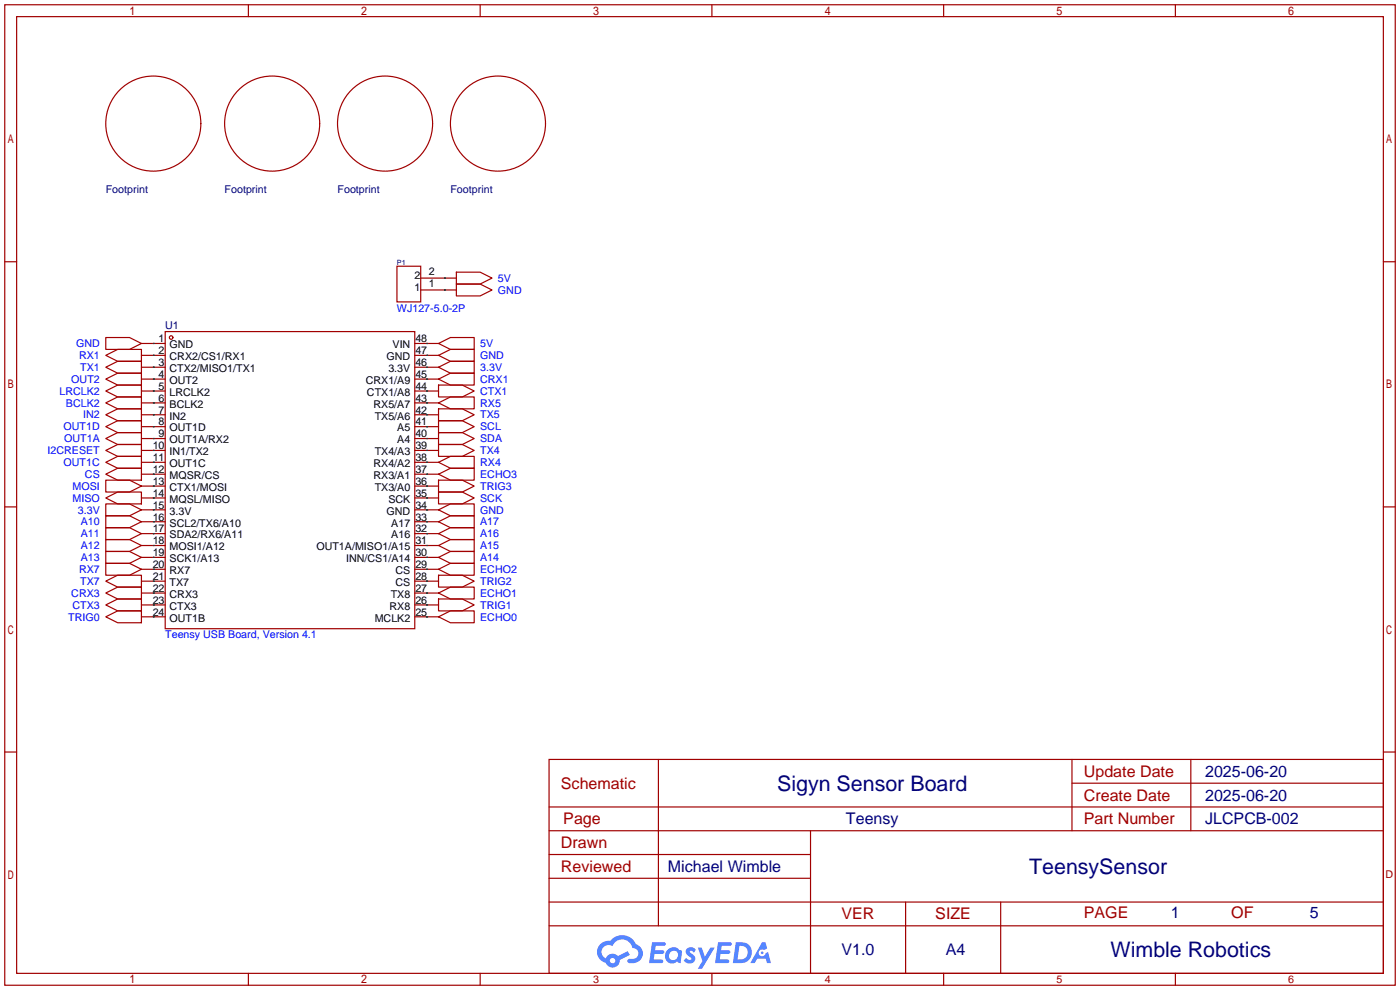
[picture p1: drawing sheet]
<svg xmlns="http://www.w3.org/2000/svg" width="299mm" height="212mm" viewBox="0 0 299 212" stroke-linecap="round" stroke-linejoin="round" font-family="sans-serif">
<g fill="none" stroke="#a10000" stroke-width=".25">
<path d="M1 1h297.2v209.6h-297.2zM3.6 3.6h292.1v204.4h-292.1zM53.1 1v2.6M102.6 1v2.6M152.1 1v2.6M201.7 1v2.6M251.2 1v2.6M1 55.9h2.6M295.7 55.9h2.5M1 108.3h2.6M295.7 108.3h2.5M1 160.7h2.6"/>
<path d="M117.3 162.3h178.4v45.7h-178.4zM117.3 177.5h178.4M117.3 172.5h178.4M140.7 162.3v35.6M173.2 177.5v30.5M229.1 162.3v15.2M229.1 167.4h66.6M254.5 162.3v15.2M295.7 160.7h2.5M117.3 182.6h55.9M117.3 197.9h178.4M117.3 192.8h178.4"/>
<path d="M117.3 187.7h55.9M193.5 192.8v15.2M213.9 192.8v15.2M53.1 208v2.6M102.6 208v2.6M152.1 208v2.6M201.7 208v2.6M251.2 208v2.6"/>
</g>
<g fill="#5487ff">
<path d="M146.9 202.7a1.3 1.3 0 0 1 1.8 .3l-.4 .6a.54 .54 0 0 0-.9-.2l.1 .2a1.34 1.34 0 0 1 1 1.8 1.47 1.47 0 0 1-2.4-.1l.5-.6 .8 .5a.31 .31 0 0 0 .4-.3 .31 .31 0 0 0-.3-.4 1.12 1.12 0 0 1-.6-1.8z"/>
<path d="M149.1 202.5h.9l.6 2 1.2-2h.9l-2.7 4.6h-.9l1-1.7z"/>
<path d="M139.4 201.4h1.6a1.31 1.31 0 0 1 1.2 .2 .4 .4 0 0 1-.3 .5l-1.8 .1-.1 .9h1.6a.4 .4 0 0 1 .4 .4 .4 .4 0 0 1-.4 .4h-1.7l-.2 1.2h1.4a.46 .46 0 0 1 .5 0 .46 .46 0 0 1 .1 .5l-.3 .2h-2.7z"/>
<path d="M153.5 201.4h1.6a1.32 1.32 0 0 1 1.2 .2 .39 .39 0 0 1-.3 .5l-1.8 .1-.1 .9h1.7a.4 .4 0 0 1 .3 .4 .4 .4 0 0 1-.4 .4h-1.7l-.2 1.2h1.4a.46 .46 0 0 1 .5 0 .46 .46 0 0 1 .1 .5l-.3 .2h-2.7z"/>
<path d="M162.9 201.4h.7l.4 1.3-.7 .4a.75 .75 0 0 0-1.1 .3 .75 .75 0 0 0 .5 1 .75 .75 0 0 0 .9-.7l.5-.2 .7 2.3h-.9l-.2-.9h-1.9l-.5 .9h-.9z"/>
<path d="M157.3 201.4l-.7 4.4h1.5a2.27 2.27 0 0 0 2.6-2.2 2.27 2.27 0 0 0-2.7-2.2zM158 202.1a1.5 1.5 0 0 1 1.8 1.6 1.5 1.5 0 0 1-1.9 1.4h-.3z"/>
<path d="M142.7 203a1.6 1.6 0 0 0-.3 2.3 1.6 1.6 0 0 0 2.3 .2l.8 .3 .3-2.4-.2-.3-.4-.1a1.58 1.58 0 0 0-2.5 0zM143.3 203.5a.98 .98 0 0 1 1.6 .4 .98 .98 0 0 1-1.1 1.3 .94 .94 0 0 1-.8-.7 .94 .94 0 0 1 .3-1z"/>
<path d="M128.3 201.8a2.37 2.37 0 0 0 1.2 4 1.54 1.54 0 0 0 1.7 1 1.54 1.54 0 0 0 1.3-1.6l2.1-1.1-.5-.8-2 1a1.57 1.57 0 0 0-2.6 .5 1.5 1.5 0 0 1-.8-2.1 1.5 1.5 0 0 1 2.2-.5 2.23 2.23 0 0 1 2.3-1.4 2.23 2.23 0 0 1 2 1.8 1.16 1.16 0 0 1 1.2 1.1 1.16 1.16 0 0 1-1.1 1.2h-.6a.47 .47 0 0 0-.6 .4 .47 .47 0 0 0 .4 .5 2.17 2.17 0 0 0 2.5-.9 2.17 2.17 0 0 0-.3-2.7l-.8-.4a3.2 3.2 0 0 0-5.5-.7l-1.1 .1zM130.4 205.3a.58 .58 0 0 1 1.1 0 .58 .58 0 0 1-1.1 0z"/>
<circle cx="162.9" cy="203.6" r=".28"/>
</g>
<g fill="none" stroke="#a10000" stroke-width=".25">
<path d="M84.8 56.9h5.1v7.6h-5.1zM89.9 59.4h7.6M97.5 58.2h5.1l2.6 1.2-2.6 1.3h-5.1zM22.6 72.1h5.1l2.5 1.3-2.5 1.3h-5.1zM22.6 75.9l2.5-1.2h5.1v2.5h-5.1zM22.6 78.5l2.5-1.3h5.1v2.6h-5.1zM30.2 73.4h5.1M30.2 75.9h5.1M30.2 78.5h5.1M35.3 70.9h53.3v63.5h-53.3zM88.6 73.4h5.1M88.6 75.9h5.1"/>
<path d="M88.6 78.5h5.1M89.9 62h7.6M93.7 73.4l2.6-1.3h5v2.6h-5zM93.7 75.9l2.6-1.2h5v2.5h-5zM93.7 78.5l2.6-1.3h5v2.6h-5zM97.5 60.7h5.1l2.6 1.3-2.6 1.2h-5.1zM22.6 96.3l2.5-1.3h5.1v2.5h-5.1zM22.6 81l2.5-1.2h5.1v2.5h-5.1zM22.6 83.6l2.5-1.3h5.1v2.5h-5.1zM22.6 86.1l2.5-1.3h5.1v2.6h-5.1zM22.6 88.6l2.5-1.2h5.1v2.5h-5.1zM22.6 91.2l2.5-1.3h5.1v2.6h-5.1z"/>
<path d="M22.6 93.7l2.5-1.2h5.1v2.5h-5.1zM22.6 98.8l2.5-1.3h5.1v2.6h-5.1zM30.2 81h5.1M30.2 83.6h5.1M30.2 86.1h5.1M30.2 88.6h5.1M30.2 91.2h5.1M30.2 93.7h5.1M30.2 96.3h5.1M30.2 98.8h5.1M88.6 81h5.1M88.6 83.6h5.1"/>
<path d="M88.6 86.1h5.1M88.6 88.6h5.1M88.6 91.2h5.1M88.6 93.7h5.1M88.6 96.3h5.1M88.6 98.8h5.1M93.7 92.5h5.1l2.5 1.2-2.5 1.3h-5.1zM93.7 89.9h5.1l2.5 1.3-2.5 1.3h-5.1zM93.7 81l2.6-1.2h5v2.5h-5zM93.7 82.3h5.1l2.5 1.3-2.5 1.2h-5.1zM93.7 86.1l2.6-1.3h5v2.6h-5zM93.7 87.4h5.1l2.5 1.2-2.5 1.3h-5.1z"/>
<path d="M93.7 95h5.1l2.5 1.3-2.5 1.2h-5.1zM93.7 98.8l2.6-1.3h5v2.6h-5zM22.6 110.2h5.1l2.5 1.3-2.5 1.3h-5.1zM22.6 112.8h5.1l2.5 1.2-2.5 1.3h-5.1zM22.6 115.3h5.1l2.5 1.3-2.5 1.3h-5.1zM22.6 117.9h5.1l2.5 1.2-2.5 1.3h-5.1zM22.6 106.4l2.5-1.2h5.1v2.5h-5.1zM22.6 102.6h5.1l2.5 1.3-2.5 1.3h-5.1zM22.6 101.3l2.5-1.2h5.1v2.5h-5.1zM22.6 107.7h5.1l2.5 1.3-2.5 1.2h-5.1zM30.2 101.3h5.1M30.2 103.9h5.1"/>
<path d="M30.2 106.4h5.1M30.2 109h5.1M30.2 111.5h5.1M30.2 114h5.1M30.2 116.6h5.1M30.2 119.1h5.1M88.6 101.3h5.1M88.6 103.9h5.1M88.6 106.4h5.1M88.6 109h5.1M88.6 111.5h5.1M88.6 114h5.1"/>
<path d="M88.6 116.6h5.1M88.6 119.1h5.1M93.7 109l2.6-1.3h5v2.5h-5zM93.7 119.1l2.6-1.2h5v2.5h-5zM93.7 116.6l2.6-1.3h5v2.6h-5zM93.7 114l2.6-1.2h5v2.5h-5zM93.7 111.5l2.6-1.3h5v2.6h-5zM93.7 102.6h5.1l2.5 1.3-2.5 1.3h-5.1zM93.7 101.3l2.6-1.2h5v2.5h-5zM93.7 105.2h5.1l2.5 1.2-2.5 1.3h-5.1zM22.6 131.8l2.5-1.2h5.1v2.5h-5.1zM22.6 120.4h5.1l2.5 1.3-2.5 1.2h-5.1z"/>
<path d="M22.6 124.2l2.5-1.3h5.1v2.6h-5.1zM22.6 126.7l2.5-1.2h5.1v2.5h-5.1zM22.6 129.3l2.5-1.3h5.1v2.6h-5.1zM30.2 121.7h5.1M30.2 124.2h5.1M30.2 126.7h5.1M30.2 129.3h5.1M30.2 131.8h5.1M88.6 121.7h5.1M88.6 124.2h5.1M88.6 126.7h5.1M88.6 129.3h5.1"/>
<path d="M88.6 131.8h5.1M93.7 131.8l2.6-1.2h5v2.5h-5zM93.7 128h5.1l2.5 1.3-2.5 1.3h-5.1zM93.7 126.7l2.6-1.2h5v2.5h-5zM93.7 122.9h5.1l2.5 1.3-2.5 1.3h-5.1zM93.7 121.7l2.6-1.3h5v2.5h-5z"/>
<circle cx="32.8" cy="26.4" r="10.2"/>
<circle cx="58.2" cy="26.4" r="10.2"/>
<circle cx="82.3" cy="26.4" r="10.2"/>
<circle cx="106.4" cy="26.4" r="10.2"/>
<circle cx="36.6" cy="72.1" r=".38"/>
</g>
<g fill="none" stroke="#008700" stroke-width=".25">
<path d="M95 59.4h.1M32.8 73.4h.1M32.8 75.9h.1M32.8 78.5h.1M91.2 73.4h.1M91.2 75.9h.1M91.2 78.5h.1M95 62h.1M32.8 96.3h.1M32.8 81h.1M32.8 83.6h.1M32.8 86.1h.1"/>
<path d="M32.8 88.6h.1M32.8 91.2h.1M32.8 93.7h.1M32.8 98.8h.1M91.2 93.7h.1M91.2 91.2h.1M91.2 81h.1M91.2 83.6h.1M91.2 86.1h.1M91.2 88.6h.1M91.2 96.3h.1M91.2 98.8h.1"/>
<path d="M32.8 111.5h.1M32.8 114h.1M32.8 116.6h.1M32.8 119.1h.1M32.8 106.4h.1M32.8 103.9h.1M32.8 101.3h.1M32.8 109h.1M91.2 109h.1M91.2 119.1h.1M91.2 116.6h.1M91.2 114h.1"/>
<path d="M91.2 111.5h.1M91.2 103.9h.1M91.2 101.3h.1M91.2 106.4h.1M32.8 131.8h.1M32.8 121.7h.1M32.8 124.2h.1M32.8 126.7h.1M32.8 129.3h.1M91.2 131.8h.1M91.2 129.3h.1M91.2 126.7h.1"/>
<path d="M91.2 124.2h.1M91.2 121.7h.1"/>
</g>
<g font-size="4.6" fill="#000080">
<text x="166.1" y="169">Sigyn Sensor Board</text>
<text x="219.9" y="186.7">TeensySensor</text>
<text x="237.3" y="204.5">Wimble Robotics</text>
</g>
<g font-size="3.4" fill="#a00000">
<text x="231.6" y="166">Update Date</text>
<text x="119.9" y="168.6">Schematic</text>
<text x="231.6" y="171.1">Create Date</text>
<text x="120.4" y="176.2">Page</text>
<text x="231.6" y="176.2">Part Number</text>
<text x="119.9" y="181.3">Drawn</text>
<text x="119.9" y="186.3">Reviewed</text>
<text x="179.9" y="196.5">VER</text>
<text x="199.9" y="196.5">SIZE</text>
<text x="231.6" y="196.3">PAGE</text>
<text x="263.1" y="196.3">OF</text>
</g>
<g font-size="3.4" fill="#000080">
<text x="257.6" y="166">2025-06-20</text>
<text x="257.6" y="171.1">2025-06-20</text>
<text x="180.8" y="176.2">Teensy</text>
<text x="257.6" y="176.2">JLCPCB-002</text>
<text x="142.7" y="186.3">Michael Wimble</text>
<text x="250.3" y="196.3">1</text>
<text x="280" y="196.3">5</text>
<text x="179.9" y="204.1">V1.0</text>
<text x="202.1" y="204.1">A4</text>
</g>
<g font-size="2.3" fill="#000080">
<text x="22.6" y="41.2">Footprint</text>
<text x="48" y="41.2">Footprint</text>
<text x="72.1" y="41.2">Footprint</text>
<text x="96.3" y="41.2">Footprint</text>
<text x="35.3" y="70.4">U1</text>
</g>
<g font-size="2.3">
<text x="88.6" y="59.7">2</text>
<text x="91.7" y="58.7">2</text>
<text x="88.6" y="62.3">1</text>
<text x="91.7" y="61.2">1</text>
<text x="33.9" y="73.2">1</text>
<text x="33.9" y="75.7">2</text>
<text x="36.2" y="74.4">GND</text>
<text x="36.2" y="77">CRX2/CS1/RX1</text>
<text x="82.6" y="77">GND</text>
<text x="83.9" y="74.4">VIN</text>
<text x="88.8" y="75.7">47</text>
<text x="88.8" y="73.2">48</text>
<text x="33.9" y="78.2">3</text>
<text x="33.9" y="80.8">4</text>
<text x="33.9" y="83.3">5</text>
<text x="36.2" y="79.5">CTX2/MISO1/TX1</text>
<text x="36.2" y="82">OUT2</text>
<text x="78.2" y="82">CRX1/A9</text>
<text x="83" y="79.5">3.3V</text>
<text x="88.8" y="83.3">44</text>
<text x="88.8" y="80.8">45</text>
<text x="88.8" y="78.2">46</text>
<text x="33.9" y="85.9">6</text>
<text x="33.9" y="88.4">7</text>
<text x="36.2" y="84.6">LRCLK2</text>
<text x="36.2" y="87.1">BCLK2</text>
<text x="36.2" y="89.7">IN2</text>
<text x="78.4" y="84.6">CTX1/A8</text>
<text x="79.8" y="87.1">RX5/A7</text>
<text x="80.1" y="89.7">TX5/A6</text>
<text x="88.8" y="88.4">42</text>
<text x="88.8" y="85.9">43</text>
<text x="33.9" y="90.9">8</text>
<text x="33.9" y="93.5">9</text>
<text x="36.2" y="92.2">OUT1D</text>
<text x="36.2" y="94.7">OUT1A/RX2</text>
<text x="84.9" y="94.7">A4</text>
<text x="84.9" y="92.2">A5</text>
<text x="88.8" y="93.5">40</text>
<text x="88.8" y="90.9">41</text>
<text x="32.6" y="96">10</text>
<text x="32.6" y="98.6">11</text>
<text x="32.6" y="101.1">12</text>
<text x="36.2" y="97.3">IN1/TX2</text>
<text x="36.2" y="99.8">OUT1C</text>
<text x="79.8" y="99.8">RX4/A2</text>
<text x="80.1" y="97.3">TX4/A3</text>
<text x="88.8" y="101.1">37</text>
<text x="88.8" y="98.6">38</text>
<text x="88.8" y="96">39</text>
<text x="32.6" y="103.6">13</text>
<text x="32.6" y="106.2">14</text>
<text x="36.2" y="102.4">MQSR/CS</text>
<text x="36.2" y="104.9">CTX1/MOSI</text>
<text x="36.2" y="107.4">MQSL/MISO</text>
<text x="79.8" y="102.4">RX3/A1</text>
<text x="80.1" y="104.9">TX3/A0</text>
<text x="83" y="107.4">SCK</text>
<text x="88.8" y="106.2">35</text>
<text x="88.8" y="103.6">36</text>
<text x="32.6" y="108.7">15</text>
<text x="32.6" y="111.3">16</text>
<text x="32.6" y="113.8">17</text>
<text x="36.2" y="110">3.3V</text>
<text x="36.2" y="112.5">SCL2/TX6/A10</text>
<text x="82.6" y="110">GND</text>
<text x="83.6" y="112.5">A17</text>
<text x="88.8" y="113.8">32</text>
<text x="88.8" y="111.3">33</text>
<text x="88.8" y="108.7">34</text>
<text x="32.6" y="116.3">18</text>
<text x="32.6" y="118.9">19</text>
<text x="36.2" y="115.1">SDA2/RX6/A11</text>
<text x="36.2" y="117.6">MOSI1/A12</text>
<text x="67.6" y="117.6">OUT1A/MISO1/A15</text>
<text x="83.6" y="115.1">A16</text>
<text x="88.8" y="118.9">30</text>
<text x="88.8" y="116.3">31</text>
<text x="32.6" y="121.4">20</text>
<text x="32.6" y="124">21</text>
<text x="36.2" y="120.1">SCK1/A13</text>
<text x="36.2" y="122.7">RX7</text>
<text x="36.2" y="125.2">TX7</text>
<text x="74" y="120.1">INN/CS1/A14</text>
<text x="84.5" y="125.2">CS</text>
<text x="84.5" y="122.7">CS</text>
<text x="88.8" y="124">28</text>
<text x="88.8" y="121.4">29</text>
<text x="32.6" y="126.5">22</text>
<text x="32.6" y="129">23</text>
<text x="32.6" y="131.6">24</text>
<text x="36.2" y="127.8">CRX3</text>
<text x="36.2" y="130.3">CTX3</text>
<text x="83.3" y="130.3">RX8</text>
<text x="83.5" y="127.8">TX8</text>
<text x="88.8" y="131.6">25</text>
<text x="88.8" y="129">26</text>
<text x="88.8" y="126.5">27</text>
<text x="36.2" y="132.8">OUT1B</text>
<text x="80.1" y="132.8">MCLK2</text>
</g>
<g font-size="2.3" fill="#00f">
<text x="106.4" y="62.8">GND</text>
<text x="106.4" y="60.2">5V</text>
<text x="84.8" y="66.6">WJ127-5.0-2P</text>
<text x="16.3" y="74.2">GND</text>
<text x="16.9" y="76.7">RX1</text>
<text x="102.6" y="74.2">5V</text>
<text x="102.6" y="76.7">GND</text>
<text x="15.2" y="81.8">OUT2</text>
<text x="17.1" y="79.3">TX1</text>
<text x="102.6" y="81.8">CRX1</text>
<text x="102.6" y="79.3">3.3V</text>
<text x="12.7" y="84.4">LRCLK2</text>
<text x="14.1" y="86.9">BCLK2</text>
<text x="17.8" y="89.4">IN2</text>
<text x="102.6" y="84.4">CTX1</text>
<text x="102.6" y="86.9">RX5</text>
<text x="102.6" y="89.4">TX5</text>
<text x="13.6" y="92">OUT1D</text>
<text x="13.7" y="94.5">OUT1A</text>
<text x="102.6" y="94.5">SDA</text>
<text x="102.6" y="92">SCL</text>
<text x="10.1" y="97.1">I2CRESET</text>
<text x="13.6" y="99.6">OUT1C</text>
<text x="102.6" y="97.1">TX4</text>
<text x="102.6" y="99.6">RX4</text>
<text x="15.5" y="107.2">MISO</text>
<text x="15.5" y="104.7">MOSI</text>
<text x="18.2" y="102.1">CS</text>
<text x="102.6" y="104.7">TRIG3</text>
<text x="102.6" y="102.1">ECHO3</text>
<text x="102.6" y="107.2">SCK</text>
<text x="16.6" y="109.8">3.3V</text>
<text x="17.3" y="112.3">A10</text>
<text x="102.6" y="109.8">GND</text>
<text x="102.6" y="112.3">A17</text>
<text x="17.3" y="114.8">A11</text>
<text x="17.3" y="117.4">A12</text>
<text x="17.3" y="119.9">A13</text>
<text x="102.6" y="119.9">A14</text>
<text x="102.6" y="117.4">A15</text>
<text x="102.6" y="114.8">A16</text>
<text x="16.9" y="122.5">RX7</text>
<text x="17.1" y="125">TX7</text>
<text x="102.6" y="125">TRIG2</text>
<text x="102.6" y="122.5">ECHO2</text>
<text x="15.2" y="127.5">CRX3</text>
<text x="15.5" y="130.1">CTX3</text>
<text x="102.6" y="130.1">TRIG1</text>
<text x="102.6" y="127.5">ECHO1</text>
<text x="14.6" y="132.6">TRIG0</text>
<text x="35.3" y="136.4">Teensy USB Board, Version 4.1</text>
<text x="102.6" y="132.6">ECHO0</text>
</g>
<g font-size="2.3" fill="#a00000">
<text x="296.1" y="187.7">D</text>
<text x="126.7" y="210.1">3</text>
<text x="176.3" y="210.1">4</text>
<text x="225.8" y="210.1">5</text>
<text x="275.3" y="210.1">6</text>
</g>
<text font-size="1.5" fill="#000080" x="84.8" y="56.6">P1</text>
</svg>
